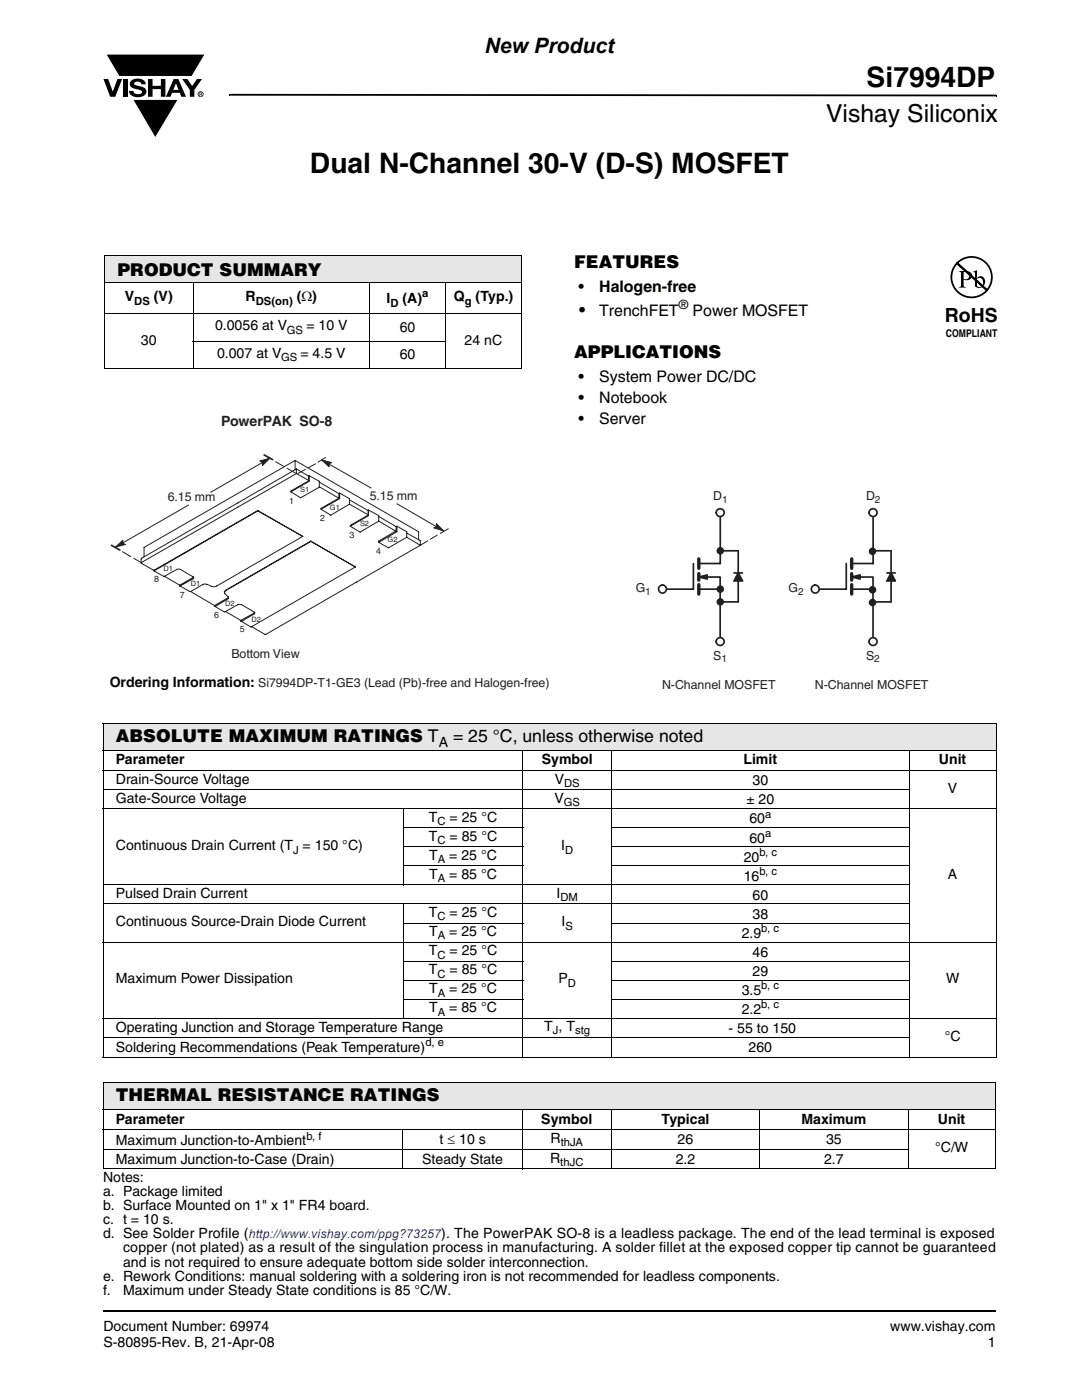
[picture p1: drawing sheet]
<svg xmlns="http://www.w3.org/2000/svg" width="216mm" height="279mm" viewBox="0 0 216 279" stroke-linecap="round" stroke-linejoin="round" font-family="sans-serif">
<g fill="#000">
<path d="M20.6 15.8h1l.9 2.5 .9-2.5h1l-1.4 3.5h-1zM21.1 10.8h19.8l-2.6 4.5h-14.6zM24.5 15.8h.9v3.5h-.9zM26.2 16.1a2.08 2.08 0 0 1 2.8 .3l.1 .4h-.9a.78 .78 0 0 0-.7-.5 .78 .78 0 0 0-.7 .4l.2 .3 1 .2a1.06 1.06 0 0 1 1.2 1 1.06 1.06 0 0 1-1.1 1.1 1.71 1.71 0 0 1-2.3-1.2h.8a.95 .95 0 0 0 .8 .7 .95 .95 0 0 0 .9-.4 1.3 1.3 0 0 0-1.2-.6 1.02 1.02 0 0 1-1-.6 1.02 1.02 0 0 1 .1-1.1zM29.5 15.8h.9v1.3h1.7v-1.3h.9v3.5h-.9v-1.5h-1.7v1.5h-.9zM26.5 19.8h9.1l-4.6 7.7zM36.4 15.8h1l.9 1.4 1-1.4h1l-1.5 2.2v1.3h-.9v-1.4zM45.7 18.7h.2v.4h-.2zM45.9 18.7l152.9 .2v.3l-152.9-.1zM198.8 18.9h.1v.3h-.1zM20.5 261.5h.1v.4h-.1z"/>
<path d="M35.1 16.6l-.5 1.3h1zM34.7 15.8h.9l1.5 3.5h-.9l-.3-.8h-1.6l-.3 .8h-.9z"/>
<path d="M39.9 18.6v.1h.2v-.1zM39.8 18.5h.4l.1 .2-.2 .1 .2 .3-.3-.3-.1 .3h-.1zM39.6 18.8a.45 .45 0 0 0 .9 0 .45 .45 0 0 0-.9 0zM39.4 18.8a.6 .6 0 0 1 1.2 0 .6 .6 0 0 1-1.2 0z"/>
</g>
<path d="M21.1 10.8h19.8l-2.6 4.5h-14.5zM26.5 19.8h9.1l-4.6 7.7z" fill="none" stroke="#fff" stroke-width=".2"/>
<path d="M20.6 261.7h178.2" fill="none" stroke="#000" stroke-width=".36"/>
<path d="M20.9 50.9h83.2v5.5h-83.2z" fill="#e6e6e6"/>
<path d="M20.8 50.9h83.3M20.8 56.4h83.3M20.9 51v22.4M38.5 56.3v17.3M73.7 56.3v17.3M88.9 56.3v17.3M104.1 51v22.4M20.8 62.6h83.3M20.8 73.5h83.3M38.4 68.1h50.6" fill="none" stroke="#000" stroke-width=".2"/>
<g fill="#fff">
<path d="M21.9 82.6h87.8v57.7h-87.8z"/>
<path d="M23.7 140.3h71.2z"/>
</g>
<g fill="none" stroke="#231f20" stroke-width=".2">
<path d="M58 98.2l3.7-2.2v-1.1l2 1.1v1.2l-3.7 2.1zM58.9 91.9l-30.2 17.4v1.8M58.9 91.9l24.6 14.2v1.6M58.9 91.9v1.9M59.1 93.6l-30.8 17.8-.1 .1v.9l2.5 1.4 20.7-11.9M59.1 94.5l-30.9 17.8M59.1 94.5l2.5 1.4M59.1 93.6l2.5 1.4M59.1 93.6v.9M61.7 94.9l-.1 1.1-3.6 2v.2M63.7 97.1l3.9 2.3M63.7 96.2l3.9 2.3"/>
<path d="M67.6 99.4l-3.5 2.1v.1M67.8 98.4v1.1l-3.7 2.1 1.9 1.2 3.7-2.2M67.8 98.4l-.2 .1v.9M67.8 98.4l1.9 1.1v1.1M69.7 99.8l3.8 2.1M30.7 113.9l2 1.2 .1-.1M30.7 113.7v.2M32.8 115l2.8-1.4h.4l2.5 1.5M32.8 115l3.1 1.8M35.9 116.8v.2M35.9 117l2 1.1M37.8 118.1h.3"/>
<path d="M38.1 118.1l4.7 2.8M38.5 115.1l.1 .3-2.7 1.6M38.7 115.2l-2.8 1.6M45.6 119.2l-2.8 1.7M51.4 101.9l9 5.2M51.4 102l-20.7 11.9M51.4 102l9 5.1M51.4 101.9v.1M60.4 107.1l-17.2 9.9-.4 .1-.5-.1-1.4-.5-2.8 1.6M62 108.1l-17 9.8-.2 .6 .7 .6v.4l-2.5 1.5-.2-.1M62 108l-17 9.8-.3 .3M62 108.1l8.9 5"/>
<path d="M62 108l8.9 5.1M62 108v.1M69.7 100.6l3.8 2.1M70.9 113.1l-20.8 12.1-2-1.2M73.5 101.8v1.1l-3.6 2.1 1.9 1.2 3.8-2.2M73.5 101.8v1l-3.6 2v.2M73.5 101.8l2.1 1.1v1.1M75.6 104l3.4 2M75.6 103.1l3.4 2M79.2 105v1.1l-3.6 2.1 1.9 1.1 3.7-2.1M79.2 105l-.2 .1v.8l-3.4 2.1v.2M79.2 105l2 1.1v1.1"/>
<path d="M79.2 100.5l9.3 5.4M81.2 107.2l2.7 1.6M81.2 106.4l2.7 1.5v.9M83.9 108.8l-30.9 17.8-2.7-1.5M89.5 105.5l-1.7 1M42.9 121l1.8 1.1 .3-.1 3.1 1.8M45 122l2.8-1.4 .4 .1 2.6 1.5-.1 .3-2.5 1.5h-.1v-.2M50.8 122.3l-2.7 1.5"/>
</g>
<path d="M87.1 104.5l1.4 1.4-1.9-.5 .5-.3z" fill="#231f20"/>
<path d="M64.2 91.8l9.8 5.6M65 91.3l-1.5 .9M87.1 104.5l1.4 1.4-1.9-.5 .5-.3z" fill="none" stroke="#231f20" stroke-width=".2"/>
<path d="M64.2 91.8l2 .5-.5 .3v.6z" fill="#231f20"/>
<path d="M53.8 91.5l-11.8 6.7M64.2 91.8l2 .5-.5 .3v.6z" fill="none" stroke="#231f20" stroke-width=".2"/>
<path d="M52.7 90.8l1.7 .9M22.2 108.8l1.7 1" fill="none" stroke="#231f20" stroke-width=".34"/>
<path d="M55 92.1l4.1 2.4" fill="none" stroke="#231f20" stroke-width=".2" stroke-dasharray="1.9 .7"/>
<path d="M51.9 92l1.9-.5-1.4 1.4v-.6z" fill="#231f20"/>
<path d="M51.9 92l1.9-.5-1.4 1.4v-.6zM37.6 100.8l-14.5 8.4" fill="none" stroke="#231f20" stroke-width=".2"/>
<path d="M23.1 109.2l1.4-1.4v.6l.5 .3z" fill="#231f20"/>
<path d="M23.1 109.2l1.4-1.4v.6l.5 .3z" fill="none" stroke="#231f20" stroke-width=".2"/>
<path d="M87.3 106.8l-3.4 2" fill="none" stroke="#231f20" stroke-width=".2" stroke-dasharray="1.6 .6"/>
<path d="M63 92.6l-3.6 1.9" fill="none" stroke="#231f20" stroke-width=".2" stroke-dasharray="1.7 .6"/>
<path d="M24.4 110.1l4.1 2.4" fill="none" stroke="#231f20" stroke-width=".2" stroke-dasharray="1.9 .7"/>
<path d="M126.8 97.8h58.5v40.2h-58.5z" fill="#fff"/>
<path d="M139.4 117.6h4.3M139.5 115.2h4.2v12M143.7 103.1v9.4h-4.3" fill="none" stroke="#231f20" stroke-width=".34"/>
<path d="M139.4 111.5v1.9" fill="none" stroke="#231f20" stroke-width=".68"/>
<path d="M139.5 115.1l1.6-.4v.9z" fill="#231f20"/>
<path d="M138.4 112.5v5.1h-5.6M139.5 115.1l1.6-.4v.9l-1.5-.4M143.7 109.9h3.6M143.7 120.1h3.6" fill="none" stroke="#231f20" stroke-width=".34"/>
<path d="M139.4 114.5v1.3M139.4 116.7v1.9" fill="none" stroke="#231f20" stroke-width=".68"/>
<circle cx="132.2" cy="117.6" r=".79" fill="#fff"/>
<g fill="none" stroke="#231f20" stroke-width=".34">
<path d="M146.5 114.3h1.6M147.3 109.9v10.2M147.3 114.3l-.8 1.6"/>
<circle cx="132.2" cy="117.6" r=".79"/>
</g>
<path d="M147.3 114.3l.9 1.6h-1.7z" fill="#231f20"/>
<path d="M147.3 114.3l.9 1.6h-1.7" fill="none" stroke="#231f20" stroke-width=".34"/>
<circle cx="143.7" cy="102.3" r=".79" fill="#fff"/>
<circle cx="143.7" cy="102.3" r=".79" fill="none" stroke="#231f20" stroke-width=".34"/>
<circle cx="143.7" cy="128" r=".79" fill="#fff"/>
<g fill="none" stroke="#231f20" stroke-width=".34">
<path d="M169.9 117.6h4.3M170 115.2h4.2v12M174.2 103.1v9.4h-4.3"/>
<circle cx="143.7" cy="128" r=".79"/>
</g>
<path d="M169.9 111.5v1.9" fill="none" stroke="#231f20" stroke-width=".68"/>
<path d="M170 115.1l1.6-.4v.9z" fill="#231f20"/>
<path d="M168.9 112.5v5.1h-5.6M170 115.1l1.6-.4v.9l-1.5-.4M174.2 109.9h3.6M174.2 120.1h3.6" fill="none" stroke="#231f20" stroke-width=".34"/>
<path d="M169.9 114.5v1.3M169.9 116.7v1.9" fill="none" stroke="#231f20" stroke-width=".68"/>
<circle cx="162.7" cy="117.6" r=".79" fill="#fff"/>
<g fill="none" stroke="#231f20" stroke-width=".34">
<path d="M177 114.3h1.6M177.8 109.9v10.2M177.8 114.3l-.8 1.6"/>
<circle cx="162.7" cy="117.6" r=".79"/>
</g>
<path d="M177.8 114.3l.9 1.6h-1.7z" fill="#231f20"/>
<path d="M177.8 114.3l.9 1.6h-1.7" fill="none" stroke="#231f20" stroke-width=".34"/>
<circle cx="174.2" cy="102.3" r=".79" fill="#fff"/>
<circle cx="174.2" cy="102.3" r=".79" fill="none" stroke="#231f20" stroke-width=".34"/>
<circle cx="174.2" cy="128" r=".79" fill="#fff"/>
<circle cx="174.2" cy="128" r=".79" fill="none" stroke="#231f20" stroke-width=".34"/>
<circle cx="143.7" cy="109.9" r=".58" fill="#231f20"/>
<circle cx="143.7" cy="109.9" r=".58" fill="none" stroke="#231f20" stroke-width=".34"/>
<circle cx="143.7" cy="117.6" r=".58" fill="#231f20"/>
<circle cx="143.7" cy="117.6" r=".58" fill="none" stroke="#231f20" stroke-width=".34"/>
<circle cx="143.7" cy="120.1" r=".58" fill="#231f20"/>
<circle cx="143.7" cy="120.1" r=".58" fill="none" stroke="#231f20" stroke-width=".34"/>
<circle cx="174.1" cy="110" r=".58" fill="#231f20"/>
<circle cx="174.1" cy="110" r=".58" fill="none" stroke="#231f20" stroke-width=".34"/>
<circle cx="174.1" cy="117.7" r=".58" fill="#231f20"/>
<circle cx="174.1" cy="117.7" r=".58" fill="none" stroke="#231f20" stroke-width=".34"/>
<circle cx="174.1" cy="120.2" r=".58" fill="#231f20"/>
<circle cx="174.1" cy="120.2" r=".58" fill="none" stroke="#231f20" stroke-width=".34"/>
<g fill="#e6e6e6">
<path d="M20.6 144.3h178.2v5.5h-178.2z"/>
<path d="M20.6 215.9h178v5.5h-178z"/>
</g>
<g fill="none" stroke="#000" stroke-width=".2">
<path d="M20.5 144.3h178.4M20.5 149.8h101.5M20.5 153.8h178.4M20.5 157.6h161M20.6 144.4v66.5M104.3 149.7v61.4M122.1 149.7v61.4M122.2 149.8h59.1M181.4 149.7v61.4M181.5 149.8h17.4M198.8 144.4v66.5M20.5 161.4h178.4"/>
<path d="M20.5 176.6h161M80.4 165.2h24M80.4 169h24M80.4 172.8h24M80.5 161.3v15.4M122 165.2h59.5M122 169h59.5M122 172.8h59.5M20.5 180.4h161M20.5 188h178.4M80.4 184.2h24M80.4 191.8h24"/>
<path d="M80.4 195.6h24M80.4 199.4h24M80.5 180.3v23M122 184.2h59.5M122 191.8h59.5M122 195.6h59.5M122 199.4h59.5M20.5 203.2h178.4M20.5 207h161M20.5 211h178.4M20.5 215.9h178.1M20.6 216v17.2"/>
<path d="M198.6 216v17.2M20.5 221.4h101.4M20.5 225.4h178.1M20.5 229.4h160.8M20.5 233.3h178.1M80.4 225.4v7.9M104.2 221.4v11.9M122 221.4v11.9M122.1 221.4h59M151.6 221.4v11.9M181.2 221.4v11.9M181.3 221.4h17.3"/>
</g>
<g fill="#fff">
<path d="M185.2 46.2h17.2v26.8h-17.2z"/>
<path d="M188.6 51.1h10.5v16.6h-10.5z"/>
</g>
<path d="M190.9 52.6a4 4 0 0 1 5.6-.3 4 4 0 0 1 .5 5.6l-6-5.4 5.9 5.5a4 4 0 0 1-5.7 .3 4 4 0 0 1-.3-5.7z" fill="none" stroke="#000" stroke-width=".35"/>
<g fill="#000">
<path d="M192.3 54.3v1.3a.75 .75 0 0 0 1.1-.6 .75 .75 0 0 0-1.1-.7zM191.3 54.1a2.81 2.81 0 0 1 2.4 .3 .97 .97 0 0 1 0 1.2 .97 .97 0 0 1-1.2 .3l-.2-.1v1.1v.3l.5 .2h-1.5l.3-.1 .2-.4v-2.3l-.1-.2z"/>
<path d="M194.9 55.7v1.3l.2 .2a.72 .72 0 0 0 .8-.1 .72 .72 0 0 0 .3-.7 .72 .72 0 0 0-.4-.8 .72 .72 0 0 0-.9 .1zM194.2 54.2l.7-.3v1.6a.89 .89 0 0 1 1.1-.3 .89 .89 0 0 1 .6 1 1.23 1.23 0 0 1-.7 1.1 1.23 1.23 0 0 1-1.3-.1l-.1-2.7z"/>
</g>
<g font-size="5.6">
<text x="172.9" y="17.4">Si7994DP</text>
<text x="61.8" y="34.5">Dual N-Channel 30-V (D-S) MOSFET</text>
</g>
<text font-size="4.9" x="164.8" y="24.4">Vishay Siliconix</text>
<text font-size="4.2" x="96.7" y="10.5">New Product</text>
<text font-size="3.9" x="188.5" y="64.4">RoHS</text>
<g font-size="3.5">
<text x="114.6" y="53.5">FEATURES</text>
<text x="23.5" y="55">PRODUCT SUMMARY</text>
<text x="115.5" y="63">•</text>
<text x="114.6" y="71.5">APPLICATIONS</text>
<text x="23.1" y="148.2">ABSOLUTE MAXIMUM RATINGS T</text>
<text x="90.4" y="148.2">= 25 °C, unless otherwise noted</text>
<text x="23.1" y="219.8">THERMAL RESISTANCE RATINGS</text>
</g>
<g font-size="3.2">
<text x="115.4" y="58.2">•</text>
<text x="119.6" y="58.2">Halogen-free</text>
<text x="119.6" y="63">TrenchFET</text>
<text x="138.2" y="63">Power MOSFET</text>
<text x="115.4" y="76.2">•</text>
<text x="119.6" y="76.2">System Power DC/DC</text>
<text x="115.4" y="80.4">•</text>
<text x="119.6" y="80.4">Notebook</text>
<text x="115.4" y="84.6">•</text>
<text x="119.6" y="84.6">Server</text>
</g>
<g font-size="2.8">
<text x="24.9" y="60.1">V</text>
<text x="30.7" y="60.1">(V)</text>
<text x="42.9" y="65.9">0.0056 at V</text>
<text x="49" y="60.1">R</text>
<text x="59.2" y="60.1">(Ω)</text>
<text x="61.1" y="65.9">= 10 V</text>
<text x="77.1" y="60.5">I</text>
<text x="80.3" y="60.5">(A)</text>
<text x="90.6" y="60.1">Q</text>
<text x="94.9" y="60.1">(Typ.)</text>
<text x="28.1" y="68.9">30</text>
<text x="43.3" y="71.4">0.007 at V</text>
<text x="59.9" y="71.4">= 4.5 V</text>
<text x="79.8" y="66.2">60</text>
<text x="79.8" y="71.6">60</text>
<text x="92.7" y="68.9">24 nC</text>
<text x="87.5" y="149.1">A</text>
<text x="23.1" y="152.6">Parameter</text>
<text x="108.1" y="152.6">Symbol</text>
<text x="148.3" y="152.6">Limit</text>
<text x="187.3" y="152.6">Unit</text>
<text x="23.1" y="160.2">Gate-Source Voltage</text>
<text x="23.1" y="156.4">Drain-Source Voltage</text>
<text x="110.6" y="160.2">V</text>
<text x="110.7" y="156.4">V</text>
<text x="148.9" y="160.5">± 20</text>
<text x="150.2" y="156.7">30</text>
<text x="189.1" y="158.3">V</text>
<text x="85.6" y="167.8">T</text>
<text x="85.6" y="164">T</text>
<text x="89.7" y="164">= 25 °C</text>
<text x="89.7" y="167.8">= 85 °C</text>
<text x="149.5" y="164.3">60</text>
<text x="23.1" y="169.7">Continuous Drain Current (T = 150 °C)</text>
<text x="85.6" y="171.6">T</text>
<text x="89.6" y="171.6">= 25 °C</text>
<text x="112" y="169.7">I</text>
<text x="148.4" y="171.9">20</text>
<text x="149.5" y="168.1">60</text>
<text x="23.1" y="179.2">Pulsed Drain Current</text>
<text x="85.6" y="175.4">T</text>
<text x="89.6" y="175.4">= 85 °C</text>
<text x="111" y="179.2">I</text>
<text x="148.4" y="175.7">16</text>
<text x="150.2" y="179.6">60</text>
<text x="189.1" y="175.3">A</text>
<text x="23.1" y="184.8">Continuous Source-Drain Diode Current</text>
<text x="85.6" y="183">T</text>
<text x="89.7" y="183">= 25 °C</text>
<text x="112" y="184.8">I</text>
<text x="150.2" y="183.3">38</text>
<text x="85.6" y="190.6">T</text>
<text x="85.6" y="186.8">T</text>
<text x="89.6" y="186.8">= 25 °C</text>
<text x="89.7" y="190.6">= 25 °C</text>
<text x="148" y="187.2">2.9</text>
<text x="150.2" y="190.9">46</text>
<text x="23.1" y="196.3">Maximum Power Dissipation</text>
<text x="85.6" y="194.4">T</text>
<text x="89.7" y="194.4">= 85 °C</text>
<text x="111.4" y="196.3">P</text>
<text x="150.2" y="194.8">29</text>
<text x="188.8" y="196.3">W</text>
<text x="85.6" y="202">T</text>
<text x="85.6" y="198.2">T</text>
<text x="89.6" y="198.2">= 25 °C</text>
<text x="89.6" y="202">= 85 °C</text>
<text x="148" y="198.5">3.5</text>
<text x="148" y="202.4">2.2</text>
<text x="23.1" y="210">Soldering Recommendations (Peak Temperature)</text>
<text x="23.1" y="206">Operating Junction and Storage Temperature Range</text>
<text x="108.6" y="205.7">T , T</text>
<text x="145.4" y="206.1">- 55 to 150</text>
<text x="149.4" y="210">260</text>
<text x="188.5" y="207.8">°C</text>
<text x="23.1" y="224.2">Parameter</text>
<text x="108" y="224.2">Symbol</text>
<text x="132" y="224.2">Typical</text>
<text x="159.9" y="224.2">Maximum</text>
<text x="187.1" y="224.2">Unit</text>
<text x="23.1" y="232.2">Maximum Junction-to-Case (Drain)</text>
<text x="23.1" y="228.6">Maximum Junction-to-Ambient</text>
<text x="84.2" y="232.2">Steady State</text>
<text x="87.7" y="228.2">t ≤ 10 s</text>
<text x="109.8" y="232">R</text>
<text x="109.9" y="228.1">R</text>
<text x="134.8" y="232.4">2.2</text>
<text x="135.2" y="228.2">26</text>
<text x="164.4" y="232.4">2.7</text>
<text x="164.8" y="228.2">35</text>
<text x="186.6" y="230">°C/W</text>
<text x="20.6" y="235.8">Notes:</text>
<text x="20.6" y="238.7">a. Package limited</text>
<text x="20.6" y="241.5">b. Surface Mounted on 1&quot; x 1&quot; FR4 board.</text>
<text x="20.6" y="244.3">c. t = 10 s.</text>
<text x="20.6" y="247.1">d. See Solder Profile (</text>
<text x="24.6" y="250">copper (not plated) as a result of the singulation process in manufacturing. A solder fillet at the exposed copper tip cannot be guaranteed</text>
<text x="88" y="247.1">). The PowerPAK SO-8 is a leadless package. The end of the lead terminal is exposed</text>
<text x="20.6" y="255.6">e. Rework Conditions: manual soldering with a soldering iron is not recommended for leadless components.</text>
<text x="24.6" y="252.8">and is not required to ensure adequate bottom side solder interconnection.</text>
<text x="20.6" y="258.4">f.</text>
<text x="24.6" y="258.4">Maximum under Steady State conditions is 85 °C/W.</text>
<text x="20.6" y="265.6">Document Number: 69974</text>
<text x="20.6" y="268.8">S-80895-Rev. B, 21-Apr-08</text>
<text x="177.7" y="265.6">www.vishay.com</text>
<text x="197.1" y="268.8">1</text>
</g>
<text font-size="2.8" fill="#231f20" x="44.2" y="85">PowerPAK SO-8</text>
<text font-size="2.8" fill="#040503" x="21.9" y="137.1">Ordering Information:</text>
<text font-size="2.5" x="135.4" y="61.7">®</text>
<g font-size="2.5" fill="#231f20">
<text x="33.5" y="100">6.15 mm</text>
<text x="73.8" y="99.9">5.15 mm</text>
<text x="142.3" y="99.9">D</text>
<text x="172.8" y="99.9">D</text>
<text x="126.8" y="118.2">G</text>
<text x="157.3" y="118.2">G</text>
<text x="46.2" y="131.2">Bottom View</text>
<text x="142.3" y="131.7">S</text>
<text x="172.8" y="131.7">S</text>
<text x="51.5" y="137.1">Si7994DP-T1-GE3 (Lead (Pb)-free and Halogen-free)</text>
<text x="132.1" y="137.5">N-Channel MOSFET</text>
<text x="162.6" y="137.5">N-Channel MOSFET</text>
</g>
<text font-size="2.5" fill="#00f" x="49.6" y="247.1">http://www.vishay.com/ppg?73257</text>
<g font-size="2.2">
<text x="84.2" y="59.3">a</text>
<text x="26.8" y="60.8">DS</text>
<text x="51" y="60.8">DS(on)</text>
<text x="77.9" y="61.2">D</text>
<text x="92.8" y="60.8">g</text>
<text x="57.2" y="66.6">GS</text>
<text x="56.1" y="72.1">GS</text>
<text x="112.5" y="160.9">GS</text>
<text x="112.6" y="157.1">DS</text>
<text x="87.3" y="164.7">C</text>
<text x="152.7" y="163.2">a</text>
<text x="152.7" y="167">a</text>
<text x="58.5" y="170.3">J</text>
<text x="87.3" y="168.5">C</text>
<text x="87.4" y="172.3">A</text>
<text x="112.8" y="170.3">D</text>
<text x="151.5" y="170.8">b, c</text>
<text x="87.4" y="176.1">A</text>
<text x="111.8" y="179.9">DM</text>
<text x="151.5" y="174.6">b, c</text>
<text x="87.3" y="183.7">C</text>
<text x="112.8" y="185.6">S</text>
<text x="87.3" y="191.3">C</text>
<text x="87.4" y="187.5">A</text>
<text x="151.9" y="186">b, c</text>
<text x="87.3" y="195.1">C</text>
<text x="113.3" y="197">D</text>
<text x="151.9" y="197.4">b, c</text>
<text x="87.4" y="198.9">A</text>
<text x="87.4" y="202.7">A</text>
<text x="151.9" y="201.2">b, c</text>
<text x="84.9" y="208.8">d, e</text>
<text x="110.3" y="206.4">J</text>
<text x="114.7" y="206.4">stg</text>
<text x="61.1" y="227.4">b, f</text>
<text x="111.8" y="232.7">thJC</text>
<text x="111.9" y="228.8">thJA</text>
</g>
<text font-size="2.1" x="188.7" y="67.2">COMPLIANT</text>
<g font-size="2" fill="#231f20">
<text x="144.1" y="100.4">1</text>
<text x="174.6" y="100.4">2</text>
<text x="128.8" y="118.7">1</text>
<text x="159.3" y="118.7">2</text>
<text x="143.9" y="132.2">1</text>
<text x="174.4" y="132.2">2</text>
</g>
<g font-size="1.8" fill="#231f20">
<text x="57.7" y="100.5">1</text>
<text x="63.9" y="104">2</text>
<text x="69.7" y="107.3">3</text>
<text x="75.1" y="110.5">4</text>
<text x="30.8" y="116.1">8</text>
<text x="35.9" y="119.4">7</text>
<text x="42.7" y="123.3">6</text>
<text x="47.9" y="126.2">5</text>
</g>
<g font-size="1.5" fill="#231f20">
<text x="59.9" y="98.2">S1</text>
<text x="65.8" y="101.8">G1</text>
<text x="71.8" y="105">S2</text>
<text x="32.6" y="114">D1</text>
<text x="77.3" y="108.2">G2</text>
<text x="38.1" y="117">D1</text>
<text x="44.9" y="121">D2</text>
<text x="50.2" y="124.2">D2</text>
</g>
</svg>
